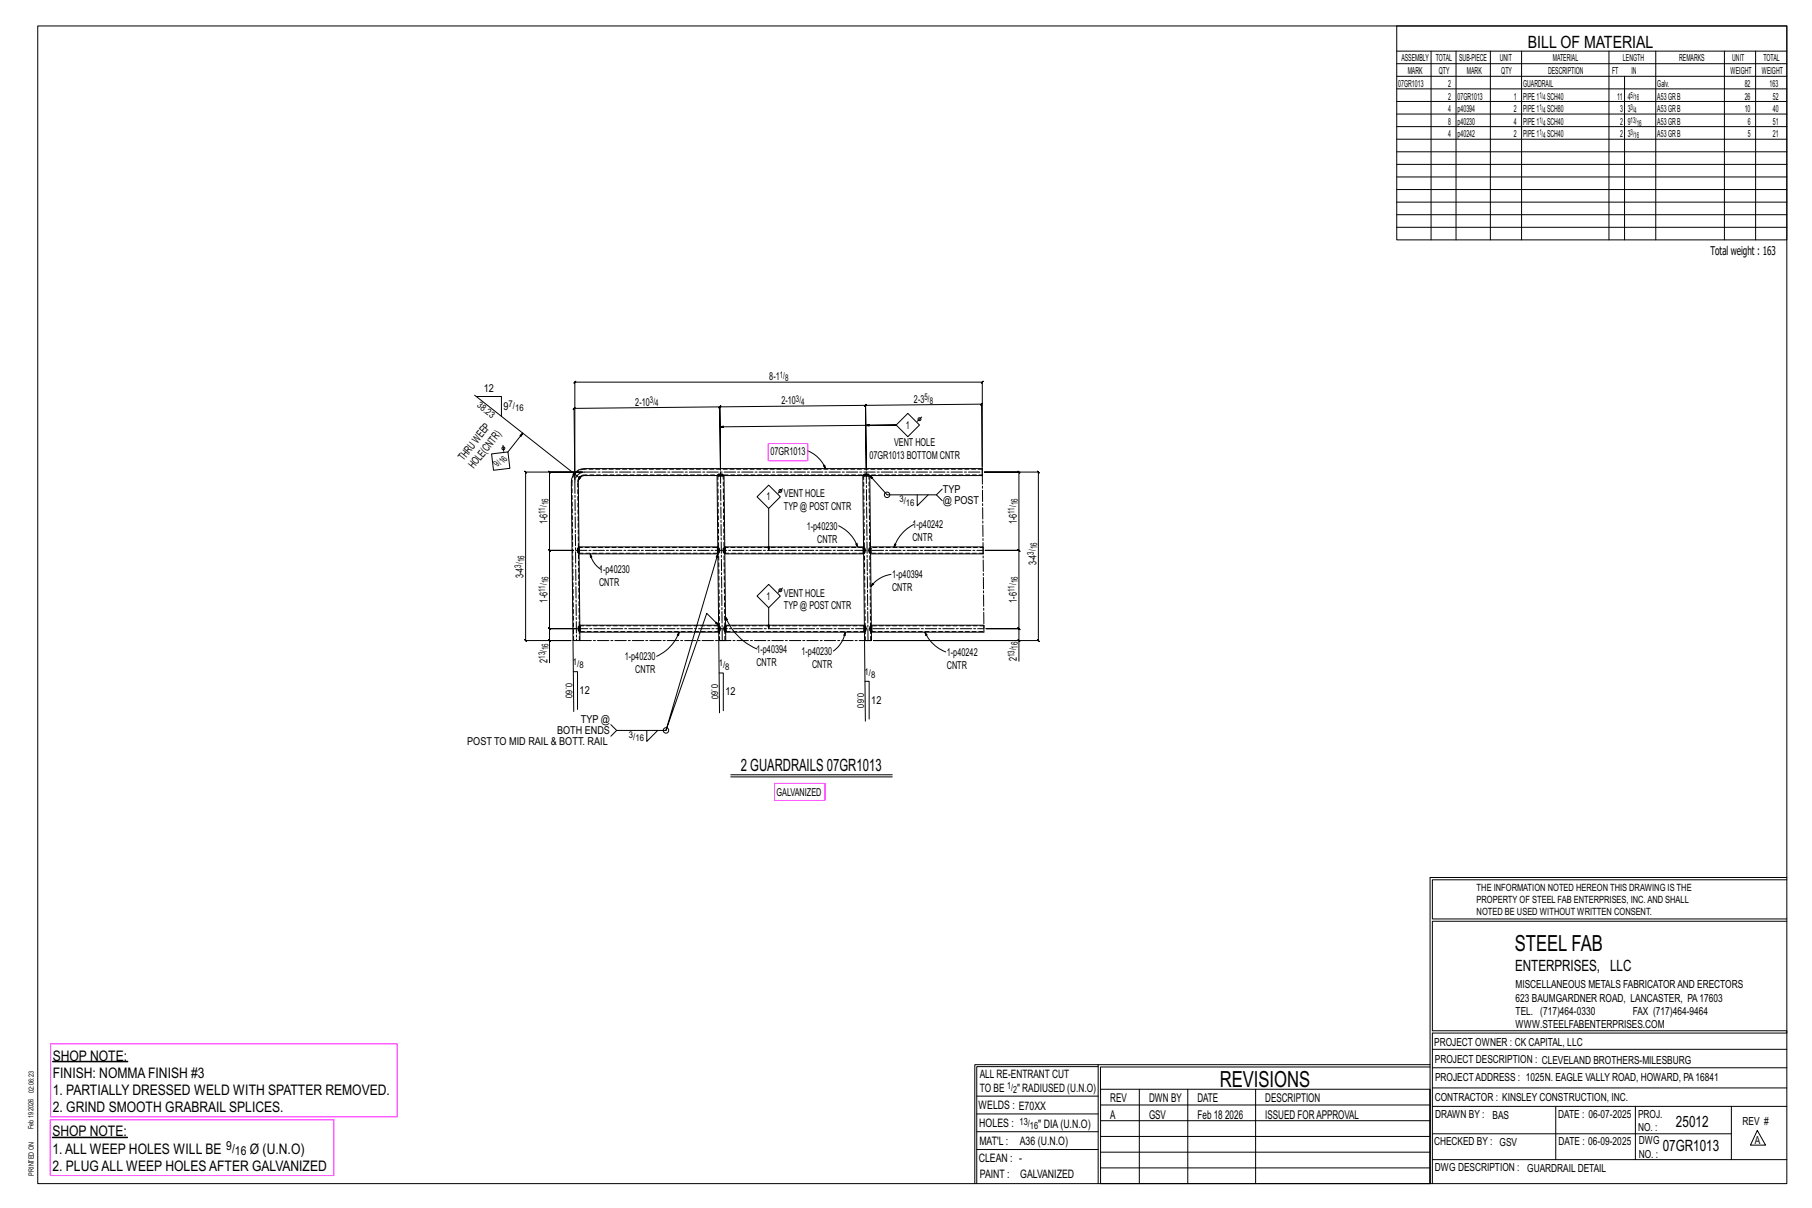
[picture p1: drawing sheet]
<svg xmlns="http://www.w3.org/2000/svg" width="914mm" height="610mm" viewBox="0 0 914 610" stroke-linecap="round" stroke-linejoin="round" font-family="sans-serif">
<path d="M27 536h38zM26 574h38z" fill="#000" stroke="#000" stroke-width=".5"/>
<g fill="none" stroke="#000" stroke-width=".5">
<path d="M19 13h883v584h-883zM705 13h197v108h-197zM705 26h197M705 32h197M705 39h197M722 26v95M735 26v95M752 26v95M768 26v95M812 26v95M820 39v82M836 26v95"/>
<path d="M870 26v95M886 26v95M705 45h197M705 51h197M705 58h197M705 64h197M705 70h197M705 77h197M705 83h197M705 89h197M705 96h197M705 102h197"/>
<path d="M705 108h197M705 115h197M240 199l53 42M240 200h13v10M264 219l-8 9M437 215l15-1-89 1M458 209l6 5-6 6-6-6zM465 210l-2 3M248 229l8-1 1 8-8 1zM254 225v3M289 239h.1M289 239l-1 4 1 80"/>
<path d="M290 240h.1M290 238h.1M290 239l2-2 3-1h201v4h-57l9 10h25l2-3M290 239h.1M362 240h-67l-2 1M362 240l1-1h2v1M362 240v36h-70M363 240h.1M365 240h.1M365 240l1 36h70M365 240h70M408 227a17 17 0 0 1 9 9"/>
<path d="M416 235l1 1zM435 240l1-1h2l1 1v36M435 240l1 36M436 240h.1M438 240h.1M496 235v-42v-1l-1 1h1h-206l1-1-1 1v49v-36l-1 1 1-1 73-1v1l1-1h-1l1 32-1-32v1l1-1h-1h74h-1l1-1v1v32v-32h-1l1-1v1l58-1 1-1-1 1 1 34M292 241h.1M292 242h.1M292 241v2v33M293 241h.1M388 245l6 6-6 6-6-6zM388 257v21"/>
<path d="M395 247l-2 2M463 250v5l5-5M473 250l2 3M292 277h.1M292 279h.1M292 276l-1 1v2h1h70M292 279l1 37h70M298 279l1 2h-1zM298 279a12 12 0 0 0 5 8M362 277h.1M362 279h.1M362 276l1 1v2h-1"/>
<path d="M362 279l-26 90 21-59 6 6M362 279l1 37M363 277h.1M363 279h.1M365 277h.1M365 279h.1M366 276l-1 1v2h1h70M366 279v37M366 277h.1M366 279h.1M423 265a19 19 0 0 1 10 11M432 275l1-1v2z"/>
<path d="M436 277h.1M436 279h.1M436 276l1 1v2h-1M436 279v37M439 277h.1M439 279h.1M439 276h57v3h-57M439 276v1v2M439 279l1 37h-1v2l1 1M440 277h.1M440 279h.1M451 275h1l-1 1z"/>
<path d="M461 265a20 20 0 0 0-10 11M388 295l6 6-6 6-6-6zM395 297l-2 2M440 294l1 1-1 1zM450 290a15 15 0 0 0-10 6M292 316h.1M292 318h.1M293 316h-1v2l1 1h70M293 319v4h-4M293 316h.1M293 318h.1M343 319l-1 2v-1z"/>
<path d="M343 319a22 22 0 0 1-12 12M362 316h.1M362 318h.1M363 316v2v1M363 319v4M363 316h.1M363 318h.1M366 316h.1M366 318h.1M366 311l1 2h-1zM366 311a30 30 0 0 0 16 17M366 316h-1v2l1 1h70"/>
<path d="M366 319v4h-3M388 307v10M427 319v2h-1zM427 319a15 15 0 0 1-6 10M436 316h.1M436 318h.1M436 316h1v2l-1 1v4M436 316h-70M437 316h.1M437 318h.1M439 316h.1M439 318h.1"/>
<path d="M440 316h57v3h-57M440 319v4h-4M440 316h.1M440 318h.1M467 319l1 1-1 1zM467 319a19 19 0 0 0 10 10M277 323l1 1zM277 323v-6l1 1-1-1h14h-14l1 1-1-1v-39h1l-1-1v1h12h-12h1l-1-1v1v-40l1 1-1-1h17h-29l1 1-1-1v85l1 1-1-1h23h-11v11M289 323l1 36M289 339h2v19M363 323v37M363 340h2v19"/>
<path d="M436 323l1 41M514 323l1 1zM514 323v-6l1 1-1-1h-16h16l1 1-1-1v-39h1l-1-1v1h-17h17h1l-1-1v1v-40l1 1-1-1h-17h27h-1l1 1v-1v85h-1l1 1v-1h-83h73v11M436 344h3v19M308 366l3 3h25M311 369l-3 3M326 369v5l6-5M369 391h81M369 392h81M722 443v154M722 443h180M902 444h-179v20h179"/>
<path d="M902 465h-179v55h179v1h-179v76M554 538h-61v59M554 537h168M722 538h-167v13M723 539h179M723 530h179M493 553h61M555 550h167v47h-167zM555 558h167M575 550v47M599 550v47M634 550v47"/>
<path d="M723 549h179M723 558h179M785 558v27M825 558v27M874 558v27M493 571h61M493 562h61M555 573h167M555 566h167M723 572h151M887 570l4 8h-8zM492 597v-60h62v60"/>
<path d="M493 580h61M555 589h167M555 581h167M723 585h179"/>
<circle cx="464" cy="212" r=".7"/>
<circle cx="254" cy="226" r=".7"/>
<circle cx="394" cy="248" r=".7"/>
<circle cx="448" cy="250" r="1.4"/>
<circle cx="394" cy="298" r=".7"/>
<circle cx="336" cy="369" r="1.4"/>
</g>
<path d="M388 224h20v8h-20zM391 395h25v9h-25zM26 527h174v37h-174zM25 565h144v28h-144z" fill="none" stroke="#f0f" stroke-width=".5"/>
<g fill="none" stroke="#000" stroke-width=".5" stroke-dasharray="2 1.4">
<path d="M289 239h.1M289 239l1 1M290 239h.1M290 240h.1M290 240l-1-1M290 239h-1M290 239l-1 4M290 239v-1M294 240h202M295 237a6 6 0 0 0-5 2M362 240h3M362 240l2-1"/>
<path d="M362 240l1 83M363 240h.1M364 240h.1M364 240h-1M364 239v1M364 240h1M365 240h.1M365 240l1 83M435 240h4M436 240h-1M436 240h.1M436 240l1 83"/>
<path d="M436 240l2-1M437 240h-1M437 240h1zM438 240h.1M438 239v1M438 240l1 83M439 240h.1M496 237h-201M289 243v80M292 243v-2M292 241h.1M292 241v1"/>
<path d="M292 241l1-1M292 241h1M292 241h1zM293 241h.1M293 240h1M437 240h.1M292 278v-2M292 279v-1M292 277h.1M292 276v-33M292 277v1zM292 278h.1"/>
<path d="M292 278v1M292 279h.1M292 279v-3M292 276h.1M292 276h70M292 279h70M362 278h1zM362 278v-1M362 279h.1M362 279h1M362 276v3M362 276h.1"/>
<path d="M362 276v1M362 277h1M363 277h.1M363 277h-1M363 278l-1-1M363 278h-1M363 279h.1M363 277v1M363 278l-1 1M365 278l1-2M365 277h.1M365 277h1"/>
<path d="M365 277l1 1zM365 278h1M365 278l1 1M365 279h.1M365 279h1M365 279v-1M366 279h-1M366 279h.1M366 276h.1M366 276h70M366 279h70M366 279v-3"/>
<path d="M366 277h-1M366 277h.1M366 278h.1M436 278h.1M436 278v-1M436 279h.1M436 276v1M436 276h.1M436 277v2M436 277h.1M436 277l1 1M437 278l-1 1"/>
<path d="M439 278v-2h57M439 277h.1M439 277h1M439 277l1 1zM439 278h1M439 278l1 1M439 279h.1M439 279h1M439 279v-1M439 279v-3M440 277h-1M440 277h.1"/>
<path d="M440 278h.1M496 279h-57M292 318l1-2M292 318h.1M292 316h.1M292 317l1-1M292 316v-37M292 317h1zM292 317h1M292 317l1 1M292 318h1M292 319v-3"/>
<path d="M293 319l-1-1M293 316h70M293 319v-3M293 316h-1M293 316h.1M293 317v1M362 317l1 1zM362 317h.1M362 318h.1M362 318h1M363 316h.1M363 316v3"/>
<path d="M363 319h-70M363 316v1M363 316h-1M363 317l-1-1M363 317h-1M363 318h-1M363 318h.1M363 317h.1M363 317v2M366 318v-2M366 316h.1M366 317h.1"/>
<path d="M366 317v1M366 318h.1M366 319v-1M366 316h70M366 319h.1M366 319v-3M436 317l1 1zM436 317h.1M436 318h.1M436 318h1M436 316h.1M436 316v3"/>
<path d="M436 319h-70M436 316h1M437 316v1M437 316h-1M437 316h.1M437 317l-1-1M437 317h-1M437 318h-1M437 318h.1M437 317h.1M437 317l-1 2M439 318l1-2"/>
<path d="M439 316h.1M439 316h1M439 317h1zM439 317h1M439 317l1 1M439 318h1M439 318h.1M440 318h-1M440 319v-1M440 319h57M440 319h.1M440 319v-3"/>
<path d="M440 316h-1M440 316h.1M440 317v1M497 316h-57M289 323h.1M292 323v-4M292 323h.1"/>
</g>
<path d="M295 238h201M295 238l-2 1-2 1-1 3M364 238v85M437 238l1 85M496 239l1 79M290 243l1 80M290 278h206M291 317h206M293 323h147" fill="none" stroke="#000" stroke-width=".5" stroke-dasharray="5.8 1 1 1"/>
<g font-size="11.2">
<text x="764" y="480">STEEL FAB</text>
<text x="616" y="548">REVISIONS</text>
</g>
<g font-size="8.6">
<text x="771" y="24">BILL OF MATERIAL</text>
<text x="374" y="389">2 GUARDRAILS 07GR1013</text>
</g>
<g font-size="7.9">
<text x="765" y="490">ENTERPRISES, LLC</text>
<text x="846" y="569">25012</text>
<text x="839" y="581">07GR1013</text>
</g>
<g font-size="7.3">
<text x="27" y="535">SHOP NOTE:</text>
<text x="27" y="544">FINISH: NOMMA FINISH #3</text>
<text x="27" y="553">1. PARTIALLY DRESSED WELD WITH SPATTER REMOVED.</text>
<text x="27" y="561">2. GRIND SMOOTH GRABRAIL SPLICES.</text>
<text x="26" y="573">SHOP NOTE:</text>
<text x="26" y="582">1. ALL WEEP HOLES WILL BE</text>
<text x="126" y="582">Ø (U.N.O)</text>
<text x="26" y="591">2. PLUG ALL WEEP HOLES AFTER GALVANIZED</text>
</g>
<g font-size="6.2">
<text x="114" y="581">9/</text>
<text x="119" y="583">16</text>
</g>
<g font-size="6.1">
<text x="863" y="129">Total weight : 163</text>
<text x="560" y="556">REV</text>
<text x="580" y="556">DWN BY</text>
<text x="604" y="556">DATE</text>
<text x="639" y="556">DESCRIPTION</text>
<text x="560" y="564">A</text>
<text x="580" y="564">GSV</text>
<text x="604" y="564">Feb 18</text>
<text x="618" y="564">2026</text>
<text x="639" y="564">ISSUED FORAPPROVAL</text>
</g>
<g font-size="5.9">
<text x="494" y="560">WELDS : E70XX</text>
<text x="494" y="569">HOLES :</text>
<text x="524" y="569">&quot; DIA(U.N.O)</text>
<text x="494" y="578">MAT'L :</text>
<text x="515" y="578">A36 (U.N.O)</text>
<text x="494" y="586">CLEAN : -</text>
<text x="495" y="595">PAINT :</text>
<text x="515" y="595">GALVANIZED</text>
</g>
<g font-size="5.8">
<text x="494" y="544">ALL RE-ENTRANT CUT</text>
<text x="494" y="551">TO BE</text>
<text x="513" y="551">&quot; RADIUSED (U.N.O)</text>
</g>
<g font-size="5.6">
<text x="765" y="499">MISCELLANEOUS METALS FABRICATORAND ERECTORS</text>
<text x="765" y="505">623 BAUMGARDNER ROAD, LANCASTER, PA17603</text>
<text x="765" y="512">TEL. (717)464-0330</text>
<text x="824" y="512">FAX (717)464-9464</text>
<text x="765" y="519">WWW.STEELFABENTERPRISES.COM</text>
<text x="724" y="528">PROJECT OWNER : CK CAPITAL, LLC</text>
<text x="724" y="537">PROJECT DESCRIPTION : CLEVELAND BROTHERS-MILESBURG</text>
<text x="724" y="545">PROJECTADDRESS : 1025N. EAGLE VALLY ROAD, HOWARD, PA16841</text>
<text x="724" y="556">CONTRACTOR : KINSLEY CONSTRUCTION, INC.</text>
<text x="724" y="564">DRAWN BY :</text>
<text x="753" y="564">BAS</text>
<text x="786" y="564">DATE : 06-07-2025</text>
<text x="827" y="564">PROJ.</text>
<text x="879" y="568">REV #</text>
<text x="827" y="571">NO. :</text>
<text x="724" y="578">CHECKED BY : GSV</text>
<text x="787" y="578">DATE : 06-09-2025</text>
<text x="827" y="578">DWG</text>
<text x="886" y="578">A</text>
<text x="827" y="584">NO. :</text>
<text x="724" y="591">DWG DESCRIPTION : GUARDRAIL DETAIL</text>
</g>
<g font-size="5.5">
<text x="388" y="192">8-1</text>
<text x="244" y="198">12</text>
<text x="461" y="203" transform="rotate(-1 461 203)">2-3</text>
<text x="254" y="207">9</text>
<text x="321" y="205" transform="rotate(-1 321 205)">2-10</text>
<text x="394" y="204" transform="rotate(-1 394 204)">2-10</text>
<text x="457" y="216">1</text>
<text x="451" y="225">VENT HOLE</text>
<text x="234" y="233" transform="rotate(-52 234 233)">THRUWE P</text>
<text x="389" y="229">07GR1013</text>
<text x="439" y="232">07GR1013 BOTTOM CNTR</text>
<text x="239" y="237" transform="rotate(-52 239 237)">HOLE(CNTR)</text>
<text x="396" y="251">VENT HOLE</text>
<text x="476" y="249">TYP</text>
<text x="387" y="252">1</text>
<text x="396" y="257">TYP@ POST CNTR</text>
<text x="476" y="254">@ POST</text>
<text x="276" y="265" transform="rotate(-90 276 265)">1-6</text>
<text x="407" y="267">1-p40230</text>
<text x="460" y="267">1-p40242</text>
<text x="513" y="265" transform="rotate(-90 513 265)">1-6</text>
<text x="412" y="274">CNTR</text>
<text x="460" y="273">CNTR</text>
<text x="523" y="285" transform="rotate(-90 523 285)">3-4</text>
<text x="264" y="292" transform="rotate(-90 264 292)">3-4</text>
<text x="302" y="289">1-p40230</text>
<text x="450" y="292">1-p40394</text>
<text x="302" y="296">CNTR</text>
<text x="450" y="298">CNTR</text>
<text x="276" y="304" transform="rotate(-90 276 304)">1-6</text>
<text x="387" y="303">1</text>
<text x="396" y="301">VENT HOLE</text>
<text x="513" y="304" transform="rotate(-90 513 304)">1-6</text>
<text x="396" y="308">TYP@ POST CNTR</text>
<text x="382" y="330">1-p40394</text>
<text x="276" y="334" transform="rotate(-90 276 334)">2</text>
<text x="315" y="333">1-p40230</text>
<text x="404" y="330">1-p40230</text>
<text x="478" y="331">1-p40242</text>
<text x="513" y="334" transform="rotate(-90 513 334)">2</text>
<text x="321" y="340">CNTR</text>
<text x="382" y="336">CNTR</text>
<text x="410" y="337">CNTR</text>
<text x="478" y="337">CNTR</text>
<text x="292" y="350">12</text>
<text x="366" y="351">12</text>
<text x="440" y="355">12</text>
<text x="293" y="365">TYP @</text>
<text x="281" y="370">BOTH ENDS</text>
<text x="236" y="376">POST TO MID RAIL &amp; BOTT. RAIL</text>
<text x="392" y="402">GALVANIZED</text>
</g>
<g font-size="5">
<text x="745" y="450">THE INFORMATION NOTED HEREON THIS DRAWING IS THE</text>
<text x="745" y="456">PROPERTY OF STEEL FAB ENTERPRISES, INC.AND SHALL</text>
<text x="745" y="462">NOTED BE USED WITHOUT WRITTEN CONSENT.</text>
<text x="508" y="550">1/</text>
<text x="511" y="551">2</text>
<text x="515" y="568">13/</text>
<text x="520" y="570">16</text>
</g>
<g font-size="4.9">
<text x="707" y="31">ASSEMBLY</text>
<text x="725" y="31">TOTAL</text>
<text x="736" y="31">SUB-PIECE</text>
<text x="757" y="31">UNIT</text>
<text x="784" y="31">MATERIAL</text>
<text x="819" y="31">LENGTH</text>
<text x="847" y="31">REMARKS</text>
<text x="874" y="31">UNIT</text>
<text x="890" y="31">TOTAL</text>
<text x="710" y="37">MARK</text>
<text x="726" y="37">QTY</text>
<text x="740" y="37">MARK</text>
<text x="758" y="37">QTY</text>
<text x="781" y="37">DESCRIPTION</text>
<text x="814" y="37">FT</text>
<text x="823" y="37">IN</text>
<text x="873" y="37">WEIGHT</text>
<text x="889" y="37">WEIGHT</text>
<text x="706" y="44">07GR1013</text>
<text x="731" y="44">2</text>
<text x="769" y="44">GUARDRAIL</text>
<text x="836" y="44">Galv.</text>
<text x="880" y="44">82</text>
<text x="893" y="44">163</text>
<text x="731" y="50">2</text>
<text x="736" y="50">07GR1013</text>
<text x="764" y="50">1</text>
<text x="769" y="50">PIPE1</text>
<text x="781" y="50">SCH40</text>
<text x="816" y="50">11</text>
<text x="821" y="50">4</text>
<text x="836" y="50">A53GRB</text>
<text x="880" y="50">26</text>
<text x="895" y="50">52</text>
<text x="731" y="57">4</text>
<text x="736" y="57">p40394</text>
<text x="764" y="57">2</text>
<text x="769" y="57">PIPE1</text>
<text x="781" y="57">SCH80</text>
<text x="818" y="57">3</text>
<text x="821" y="57">3</text>
<text x="836" y="57">A53GRB</text>
<text x="880" y="57">10</text>
<text x="895" y="57">40</text>
<text x="731" y="63">8</text>
<text x="736" y="63">p40230</text>
<text x="764" y="63">4</text>
<text x="769" y="63">PIPE1</text>
<text x="781" y="63">SCH40</text>
<text x="818" y="63">2</text>
<text x="821" y="63">9</text>
<text x="836" y="63">A53GRB</text>
<text x="882" y="63">6</text>
<text x="895" y="63">51</text>
<text x="731" y="69">4</text>
<text x="736" y="69">p40242</text>
<text x="764" y="69">2</text>
<text x="769" y="69">PIPE1</text>
<text x="781" y="69">SCH40</text>
<text x="818" y="69">2</text>
<text x="821" y="69">3</text>
<text x="836" y="69">A53GRB</text>
<text x="882" y="69">5</text>
<text x="895" y="69">21</text>
</g>
<g font-size="4.7">
<text x="394" y="191">1/</text>
<text x="396" y="192">8</text>
<text x="328" y="203" transform="rotate(-1 328 203)">3/</text>
<text x="402" y="203" transform="rotate(-1 402 203)">3/</text>
<text x="467" y="202" transform="rotate(-1 467 202)">5/</text>
<text x="469" y="204" transform="rotate(-1 469 204)">8</text>
<text x="240" y="205" transform="rotate(38 240 205)">38.23</text>
<text x="257" y="206">7/</text>
<text x="260" y="207">16</text>
<text x="331" y="205" transform="rotate(-1 331 205)">4</text>
<text x="404" y="204" transform="rotate(-1 404 204)">4</text>
<text x="251" y="235" transform="rotate(-52 251 235)">9/</text>
<text x="254" y="234" transform="rotate(-52 254 234)">16</text>
<text x="277" y="255" transform="rotate(-90 277 255)">16</text>
<text x="454" y="254">3/</text>
<text x="457" y="255">16</text>
<text x="514" y="255" transform="rotate(-90 514 255)">16</text>
<text x="275" y="259" transform="rotate(-90 275 259)">11/</text>
<text x="512" y="259" transform="rotate(-90 512 259)">11/</text>
<text x="522" y="280" transform="rotate(-90 522 280)">3/</text>
<text x="523" y="277" transform="rotate(-90 523 277)">16</text>
<text x="263" y="286" transform="rotate(-90 263 286)">3/</text>
<text x="265" y="284" transform="rotate(-90 265 284)">16</text>
<text x="275" y="299" transform="rotate(-90 275 299)">11/</text>
<text x="277" y="294" transform="rotate(-90 277 294)">16</text>
<text x="512" y="299" transform="rotate(-90 512 299)">11/</text>
<text x="514" y="294" transform="rotate(-90 514 294)">16</text>
<text x="277" y="328" transform="rotate(-90 277 328)">16</text>
<text x="514" y="327" transform="rotate(-90 514 327)">16</text>
<text x="275" y="332" transform="rotate(-90 275 332)">13/</text>
<text x="289" y="336">1/</text>
<text x="512" y="332" transform="rotate(-90 512 332)">13/</text>
<text x="292" y="337">8</text>
<text x="363" y="336">1/</text>
<text x="366" y="338">8</text>
<text x="436" y="341">1/</text>
<text x="286" y="345" transform="rotate(89 286 345)">0.60</text>
<text x="359" y="345" transform="rotate(89 359 345)">0.60</text>
<text x="440" y="342">8</text>
<text x="433" y="350" transform="rotate(89 433 350)">0.60</text>
<text x="317" y="372">3/</text>
<text x="321" y="374">16</text>
</g>
<g font-size="4.2">
<text x="777" y="49">1/</text>
<text x="779" y="51">4</text>
<text x="823" y="49">5/</text>
<text x="825" y="51">16</text>
<text x="777" y="56">1/</text>
<text x="779" y="57">4</text>
<text x="823" y="56">3/</text>
<text x="825" y="57">4</text>
<text x="777" y="62">1/</text>
<text x="779" y="63">4</text>
<text x="823" y="62">13/</text>
<text x="826" y="63">16</text>
<text x="777" y="68">1/</text>
<text x="779" y="70">4</text>
<text x="823" y="68">3/</text>
<text x="825" y="70">16</text>
</g>
<g font-size="3.7">
<text x="17" y="551" transform="rotate(-90 17 551)">02:06:23</text>
<text x="17" y="561" transform="rotate(-90 17 561)">2026</text>
<text x="17" y="570" transform="rotate(-90 17 570)">Feb 19</text>
<text x="17" y="593" transform="rotate(-90 17 593)">PRINTED ON</text>
</g>
</svg>
